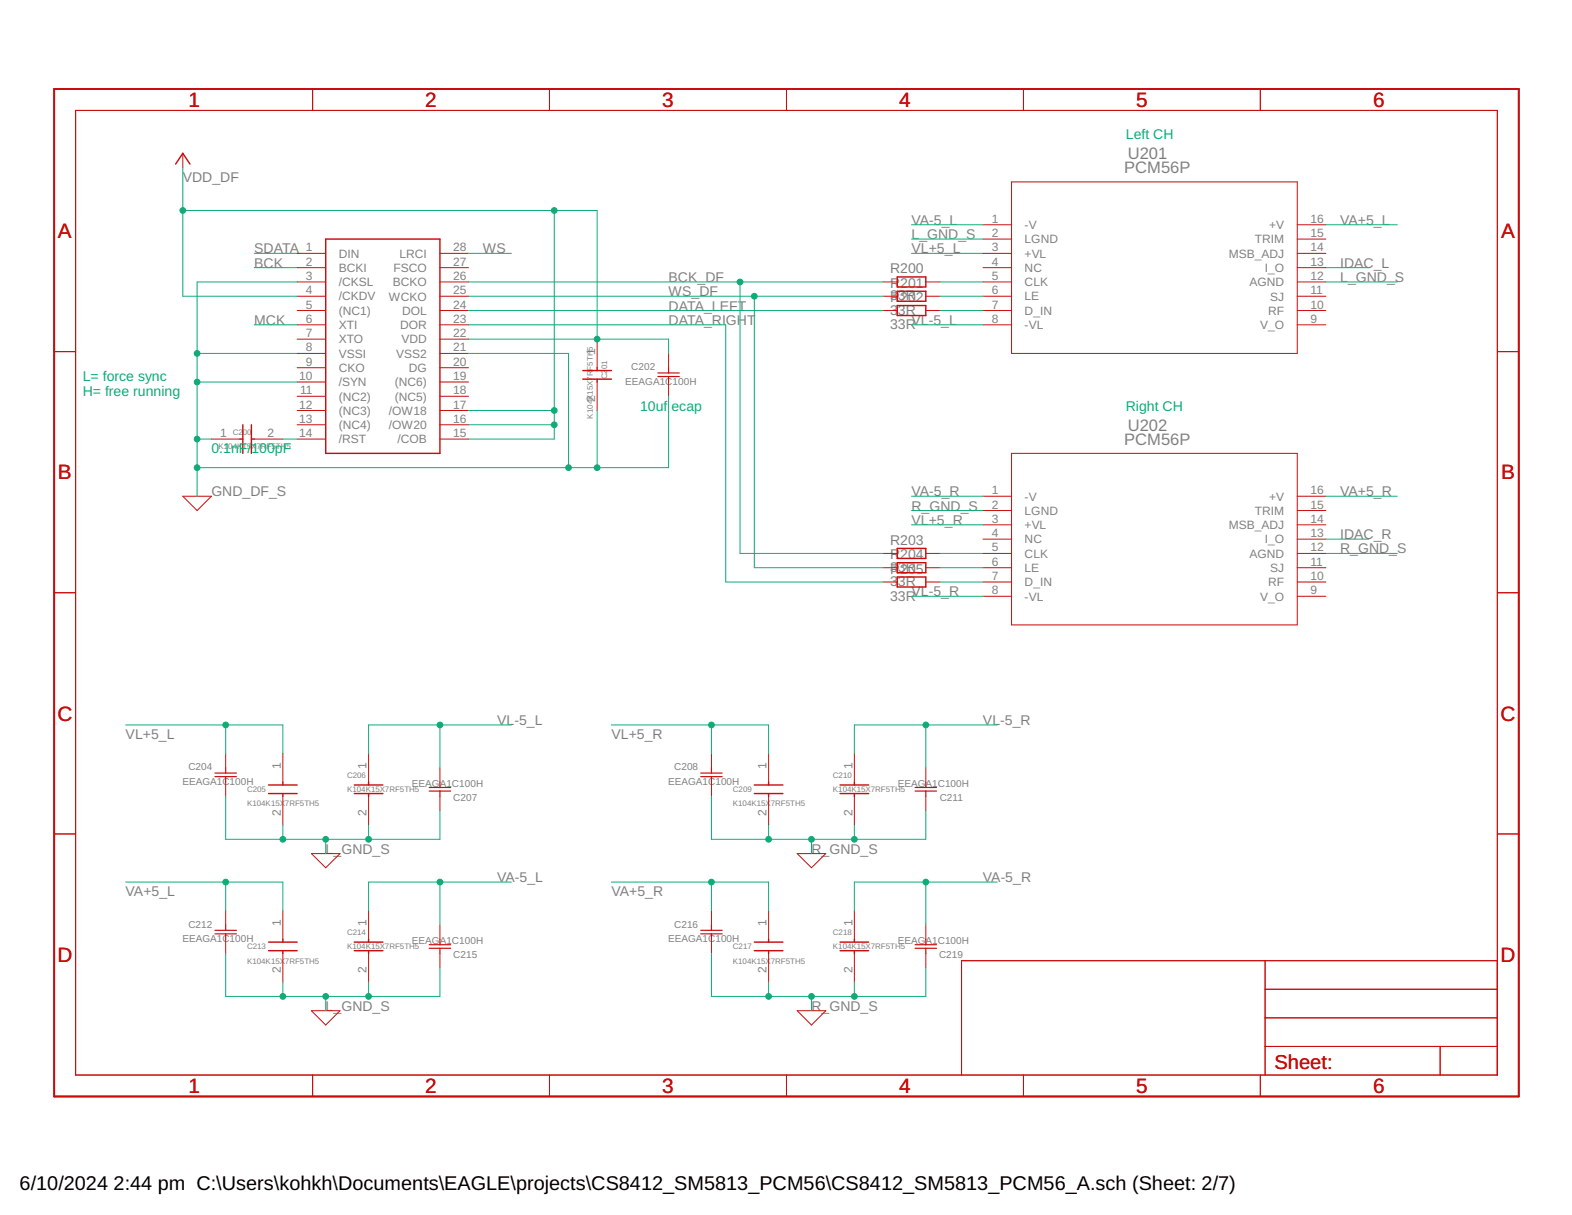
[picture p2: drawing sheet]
<svg xmlns="http://www.w3.org/2000/svg" width="279mm" height="216mm" viewBox="0 0 279 216" stroke-linecap="round" stroke-linejoin="round" font-family="sans-serif">
<g fill="none" stroke="#c90d0c" stroke-width=".18">
<path d="M13.4 19.6h252.7v171.4h-252.7zM55.6 15.8v3.8M97.7 15.8v3.8M139.8 15.8v3.8M181.9 15.8v3.8M224 15.8v3.8M32.5 27.2v2.6M174.7 39.9h5.1M179.8 32.3h50.8v30.5h-50.8zM230.6 39.9h5M52.8 45h5.1M52.8 47.6h5.1"/>
<path d="M52.8 50.1h5.1M52.8 52.6h5.1M52.8 55.2h5.1M52.8 57.7h5.1M78.2 45h5.1M78.2 47.6h5.1M78.2 50.1h5.1M78.2 52.6h5.1M78.2 55.2h5.1M78.2 57.7h5.1M156.9 50.1h2.6M156.9 52.6h2.6"/>
<path d="M156.9 55.2h2.6M164.5 50.1h2.6M164.5 52.6h2.6M164.5 55.2h2.6M174.7 45h5.1M174.7 47.6h5.1M174.7 50.1h5.1M174.7 52.6h5.1M174.7 55.2h5.1M174.7 57.7h5.1M174.7 42.5h5.1M230.6 45h5"/>
<path d="M230.6 47.6h5M230.6 50.1h5M230.6 52.6h5M230.6 55.2h5M230.6 57.7h5M230.6 42.5h5M9.6 62.5h3.8M37.6 78h5.1M45.2 78h5.1M52.8 60.3h5.1M52.8 62.8h5.1M52.8 65.3h5.1"/>
<path d="M52.8 67.9h5.1M52.8 70.4h5.1M52.8 72.9h5.1M52.8 75.5h5.1M52.8 78h5.1M78.2 60.3h5.1M78.2 62.8h5.1M78.2 65.3h5.1M78.2 67.9h5.1M78.2 70.4h5.1M78.2 72.9h5.1M78.2 75.5h5.1"/>
<path d="M78.2 78h5.1M106.1 60.3v5M106.1 67.9v5M118.8 62.8v2.5M118.8 67.9v2.5M266.1 62.5h3.8M32.5 88.2h5.1l-2.6 2.5zM156.9 98.3h2.6M164.5 98.3h2.6M174.7 88.2h5.1M174.7 98.3h5.1M174.7 90.7h5.1"/>
<path d="M174.7 93.3h5.1M174.7 95.8h5.1M179.8 80.6h50.8v30.4h-50.8zM230.6 88.2h5M230.6 98.3h5M230.6 90.7h5M230.6 93.3h5M230.6 95.8h5M9.6 105.3h3.8M156.9 100.9h2.6M156.9 103.4h2.6M164.5 100.9h2.6"/>
<path d="M164.5 103.4h2.6M174.7 100.9h5.1M174.7 103.4h5.1M174.7 106h5.1M230.6 100.9h5M230.6 103.4h5M230.6 106h5M266.1 105.3h3.8M40.1 133.9v2.5M40.1 139v2.5M50.3 133.9v5.1M65.5 133.9v5.1"/>
<path d="M78.2 136.4v2.6M126.4 133.9v2.5M126.4 139v2.5M136.6 133.9v5.1M151.8 133.9v5.1M164.5 136.4v2.6M9.6 148.2h3.8M50.3 141.5v5.1M55.4 151.7h5l-2.5 2.5zM65.5 141.5v5.1M78.2 141.5v2.6M136.6 141.5v5.1"/>
<path d="M141.7 151.7h5.1l-2.6 2.5zM151.8 141.5v5.1M164.5 141.5v2.6M266.1 148.2h3.8M40.1 161.8v2.6M40.1 166.9v2.5M50.3 161.8v5.1M50.3 169.4v5.1M55.4 179.6h5l-2.5 2.5zM65.5 161.8v5.1M65.5 169.4v5.1M78.2 164.4v2.5"/>
<path d="M78.2 169.4v2.6M126.4 161.8v2.6M126.4 166.9v2.5M136.6 161.8v5.1M136.6 169.4v5.1M141.7 179.6h5.1l-2.6 2.5zM151.8 161.8v5.1M151.8 169.4v5.1M164.5 164.4v2.5M164.5 169.4v2.6M224.9 170.7v20.3M224.9 175.8h41.2"/>
<path d="M266.1 170.7h-95.2v20.3M55.6 191v3.8M97.7 191v3.8M139.8 191v3.8M181.9 191v3.8M224 191v3.8M224.9 185.9h41.2M224.9 180.9h41.2M256 185.9v5.1"/>
</g>
<path d="M9.6 15.8h260.3v179h-260.3z" fill="none" stroke="#c90d0c" stroke-width=".32"/>
<g fill="none" stroke="#c90d0c" stroke-width=".25">
<path d="M31.2 29.1l1.3-1.9 1.3 1.9M57.9 42.5h20.3v38.1h-20.3zM159.5 49.2h5v1.8h-5zM159.5 51.8h5v1.7h-5zM159.5 54.3h5v1.8h-5zM42.7 78h.5M43.2 75.5v5.1M44.7 75.5v5.1M44.7 78h.5M103.6 65.8h5.1M103.6 67.4h5.1M106.1 65.3v.5"/>
<path d="M106.1 67.4v.5M159.5 97.5h5v1.7h-5zM159.5 100h5v1.8h-5zM159.5 102.5h5v1.8h-5zM47.7 139.5h5.1M50.3 139v.5M63 139.5h5.1M65.5 139v.5M134.1 139.5h5M136.6 139v.5M149.3 139.5h5.1M151.8 139v.5"/>
<path d="M47.7 141h5.1M50.3 141v.5M63 141h5.1M65.5 141v.5M134.1 141h5M136.6 141v.5M149.3 141h5.1M151.8 141v.5M47.7 167.4h5.1M47.7 168.9h5.1M50.3 166.9v.5M50.3 168.9v.5"/>
<path d="M63 167.4h5.1M63 168.9h5.1M65.5 166.9v.5M65.5 168.9v.5M134.1 167.4h5M134.1 168.9h5M136.6 166.9v.5M136.6 168.9v.5M149.3 167.4h5.1M149.3 168.9h5.1M151.8 166.9v.5M151.8 168.9v.5"/>
</g>
<g fill="none" stroke="#c90d0c" stroke-width=".21">
<path d="M116.9 66.3h3.8M116.9 66.9h3.8M118.8 65.3v1M118.8 66.9v1M38.2 137.4h3.8M38.2 138h3.8M40.1 136.4v1M40.1 138v1M76.3 139.9h3.8M78.2 139v.9M124.5 137.4h3.9M124.5 138h3.9"/>
<path d="M126.4 136.4v1M126.4 138v1M162.6 139.9h3.9M164.5 139v.9M76.3 140.6h3.8M78.2 140.6v.9M162.6 140.6h3.9M164.5 140.6v.9M38.2 165.3h3.8M38.2 165.9h3.8M40.1 164.4v.9M40.1 165.9v1"/>
<path d="M76.3 168.5h3.8M76.3 167.9h3.8M78.2 166.9v1M78.2 168.5v.9M124.5 165.3h3.9M124.5 165.9h3.9M126.4 164.4v.9M126.4 165.9v1M162.6 168.5h3.9M162.6 167.9h3.9M164.5 166.9v1M164.5 168.5v.9"/>
</g>
<g fill="none" stroke="#0dab76" stroke-width=".18">
<path d="M32.5 29.8v22.8h20.3M32.5 37.4h73.6v22.9M98.5 37.4v40.6h-15.2M162 39.9h12.7M235.6 39.9h12.7M45.2 45h7.6M45.2 47.6h7.6M45.2 57.7h7.6M52.8 50.1h-17.8v38.1M83.3 45h7.6M83.3 57.7h45.7v45.7h27.9M83.3 52.6h73.6"/>
<path d="M83.3 50.1h73.6M83.3 55.2h73.6M131.5 50.1v48.2h25.4M134.1 52.6v48.3h22.8M162 45h12.7M162 57.7h12.7M162 42.5h12.7M167.1 52.6h7.6M167.1 50.1h7.6M167.1 55.2h7.6M235.6 47.6h7.7M235.6 50.1h12.7"/>
<path d="M35 78h2.6M35 62.8h17.8M35 67.9h17.8M50.3 78h2.5M83.3 75.5h15.2M83.3 72.9h15.2M83.3 60.3h35.5v2.5M83.3 62.8h17.7v20.3M106.1 72.9v10.2M118.8 70.4v12.7h-83.8M162 93.3h12.7M162 88.2h12.7"/>
<path d="M162 90.7h12.7M167.1 98.3h7.6M235.6 98.3h12.7M235.6 95.8h7.7M235.6 88.2h12.7M162 106h12.7M167.1 103.4h7.6M167.1 100.9h7.6M22.3 128.8h28v5.1M40.1 128.8v5.1M78.2 128.8v7.6M90.9 128.8h-25.4v5.1"/>
<path d="M108.7 128.8h27.9v5.1M126.4 128.8v5.1M164.5 128.8v7.6M177.2 128.8h-25.4v5.1M22.3 156.7h28v5.1M40.1 141.5v7.6h38.1v-5M40.1 156.7v5.1M50.3 146.6v2.5M57.9 149.1v2.6M65.5 146.6v2.5M78.2 156.7v7.7M90.9 156.7h-25.4v5.1"/>
<path d="M108.7 156.7h27.9v5.1M126.4 141.5v7.6h38.1v-5M126.4 156.7v5.1M136.6 146.6v2.5M144.2 149.1v2.6M151.8 146.6v2.5M164.5 156.7v7.7M177.2 156.7h-25.4v5.1M40.1 169.4v7.7h38.1v-5.1M50.3 174.5v2.6M57.9 177.1v2.5M65.5 174.5v2.6"/>
<path d="M126.4 169.4v7.7h38.1v-5.1M136.6 174.5v2.6M144.2 177.1v2.5M151.8 174.5v2.6"/>
</g>
<g fill="#0dab76" stroke="#0dab76" stroke-width=".18">
<circle cx="98.5" cy="75.5" r=".51"/>
<circle cx="98.5" cy="72.9" r=".51"/>
<circle cx="32.5" cy="37.4" r=".51"/>
<circle cx="106.1" cy="60.3" r=".51"/>
<circle cx="98.5" cy="37.4" r=".51"/>
<circle cx="35" cy="62.8" r=".51"/>
<circle cx="35" cy="83.1" r=".51"/>
<circle cx="35" cy="78" r=".51"/>
<circle cx="35" cy="67.9" r=".51"/>
<circle cx="101" cy="83.1" r=".51"/>
<circle cx="106.1" cy="83.1" r=".51"/>
<circle cx="134.1" cy="52.6" r=".51"/>
<circle cx="131.5" cy="50.1" r=".51"/>
<circle cx="40.1" cy="128.8" r=".51"/>
<circle cx="78.2" cy="128.8" r=".51"/>
<circle cx="40.1" cy="156.7" r=".51"/>
<circle cx="78.2" cy="156.7" r=".51"/>
<circle cx="126.4" cy="128.8" r=".51"/>
<circle cx="164.5" cy="128.8" r=".51"/>
<circle cx="126.4" cy="156.7" r=".51"/>
<circle cx="164.5" cy="156.7" r=".51"/>
<circle cx="50.3" cy="149.1" r=".51"/>
<circle cx="65.5" cy="149.1" r=".51"/>
<circle cx="57.9" cy="149.1" r=".51"/>
<circle cx="50.3" cy="177.1" r=".51"/>
<circle cx="65.5" cy="177.1" r=".51"/>
<circle cx="57.9" cy="177.1" r=".51"/>
<circle cx="136.6" cy="149.1" r=".51"/>
<circle cx="151.8" cy="149.1" r=".51"/>
<circle cx="144.2" cy="149.1" r=".51"/>
<circle cx="136.6" cy="177.1" r=".51"/>
<circle cx="144.2" cy="177.1" r=".51"/>
<circle cx="151.8" cy="177.1" r=".51"/>
</g>
<g font-size="3.7" fill="#c90d0c">
<text x="33.5" y="19">1</text>
<text x="75.6" y="19">2</text>
<text x="117.7" y="19">3</text>
<text x="159.8" y="19">4</text>
<text x="201.9" y="19">5</text>
<text x="244.1" y="19">6</text>
<text x="10.3" y="42.3">A</text>
<text x="266.8" y="42.3">A</text>
<text x="10.3" y="85.2">B</text>
<text x="266.8" y="85.2">B</text>
<text x="10.2" y="128">C</text>
<text x="266.7" y="128">C</text>
<text x="10.2" y="170.9">D</text>
<text x="266.7" y="170.9">D</text>
<text x="33.5" y="194.2">1</text>
<text x="75.6" y="194.2">2</text>
<text x="117.7" y="194.2">3</text>
<text x="159.8" y="194.2">4</text>
<text x="201.9" y="194.2">5</text>
<text x="244.1" y="194.2">6</text>
</g>
<text font-size="3.6" fill="#c90d0c" x="226.5" y="189.9">Sheet:</text>
<g font-size="3.5">
<text x="3.5" y="211.4">6/10/2024</text>
<text x="20.2" y="211.4">2:44 pm C:\Users\kohkh\Documents\EAGLE\projects\CS8412_SM5813_PCM56\CS8412_SM5813_PCM56_A.sch (Sheet: 2/7)</text>
</g>
<g font-size="2.9" fill="#808080">
<text x="200.5" y="28.3">U201</text>
<text x="199.8" y="30.8">PCM56P</text>
<text x="200.5" y="76.5">U202</text>
<text x="199.8" y="79.1">PCM56P</text>
</g>
<g font-size="2.5" fill="#0dab76">
<text x="200.1" y="24.7">Left CH</text>
<text x="14.7" y="67.7">L= force sync</text>
<text x="14.7" y="70.4">H= free running</text>
<text x="113.8" y="73">10uf</text>
<text x="119.3" y="73">ecap</text>
<text x="200.1" y="73">Right CH</text>
<text x="37.6" y="80.6">0.1nF/100pF</text>
</g>
<g font-size="2.5" fill="#808080">
<text x="32.5" y="32.3">VDD_DF</text>
<text x="162" y="39.9">VA-5_L</text>
<text x="238.2" y="39.9">VA+5_L</text>
<text x="45.2" y="45">SDATA</text>
<text x="45.2" y="47.6">BCK</text>
<text x="85.8" y="45">WS</text>
<text x="162" y="45">VL+5_L</text>
<text x="162" y="42.5">L_GND_S</text>
<text x="238.2" y="47.6">IDAC_L</text>
<text x="118.8" y="52.6">WS_DF</text>
<text x="118.8" y="50.1">BCK_DF</text>
<text x="158.2" y="53.4">33R2</text>
<text x="158.2" y="48.6">R200</text>
<text x="158.2" y="51.1">R201</text>
<text x="158.2" y="53.7">R20</text>
<text x="238.2" y="50.1">L_GND_S</text>
<text x="45.2" y="57.7">MCK</text>
<text x="118.8" y="57.7">DATA_RIGHT</text>
<text x="118.8" y="55.2">DATA_LEFT</text>
<text x="158.2" y="55.9">33R</text>
<text x="158.2" y="58.5">33R</text>
<text x="162" y="57.7">VL-5_L</text>
<text x="37.6" y="88.2">GND_DF_S</text>
<text x="162" y="88.2">VA-5_R</text>
<text x="238.2" y="88.2">VA+5_R</text>
<text x="162" y="93.3">VL+5_R</text>
<text x="162" y="90.7">R_GND_S</text>
<text x="238.2" y="95.8">IDAC_R</text>
<text x="158.2" y="101.6">33R5</text>
<text x="158.2" y="96.8">R203</text>
<text x="158.2" y="99.4">R204</text>
<text x="158.2" y="101.9">R20</text>
<text x="238.2" y="98.3">R_GND_S</text>
<text x="158.2" y="104.2">33R</text>
<text x="158.2" y="106.7">33R</text>
<text x="162" y="106">VL-5_R</text>
<text x="22.3" y="131.4">VL+5_L</text>
<text x="88.4" y="128.8">VL-5_L</text>
<text x="108.7" y="131.4">VL+5_R</text>
<text x="174.7" y="128.8">VL-5_R</text>
<text x="57.9" y="151.7">L_GND_S</text>
<text x="144.2" y="151.7">R_GND_S</text>
<text x="22.3" y="159.3">VA+5_L</text>
<text x="88.4" y="156.7">VA-5_L</text>
<text x="108.7" y="159.3">VA+5_R</text>
<text x="174.7" y="156.7">VA-5_R</text>
<text x="57.9" y="179.6">L_GND_S</text>
<text x="144.2" y="179.6">R_GND_S</text>
</g>
<g font-size="2.1" fill="#808080">
<text x="176.3" y="39.6">1</text>
<text x="182.1" y="40.7">-V</text>
<text x="225.6" y="40.7">+V</text>
<text x="232.9" y="39.6">16</text>
<text x="54.4" y="44.7">1</text>
<text x="54.4" y="47.2">2</text>
<text x="60.2" y="45.8">DIN</text>
<text x="71" y="45.8">LRCI</text>
<text x="80.5" y="47.2">27</text>
<text x="80.5" y="44.7">28</text>
<text x="176.3" y="42.1">2</text>
<text x="176.3" y="44.7">3</text>
<text x="176.3" y="47.2">4</text>
<text x="182.1" y="43.2">LGND</text>
<text x="182.1" y="45.8">+VL</text>
<text x="218.4" y="45.8">MSB_ADJ</text>
<text x="223" y="43.2">TRIM</text>
<text x="232.9" y="47.2">13</text>
<text x="232.9" y="44.7">14</text>
<text x="232.9" y="42.1">15</text>
<text x="54.4" y="49.7">3</text>
<text x="54.4" y="52.3">4</text>
<text x="60.2" y="48.3">BCKI</text>
<text x="60.2" y="50.9">/CKSL</text>
<text x="60.2" y="53.4">/CKDV</text>
<text x="69.1" y="53.4">WCKO</text>
<text x="69.8" y="50.9">BCKO</text>
<text x="69.9" y="48.3">FSCO</text>
<text x="80.5" y="52.3">25</text>
<text x="80.5" y="49.7">26</text>
<text x="176.3" y="49.7">5</text>
<text x="176.3" y="52.3">6</text>
<text x="182.1" y="48.3">NC</text>
<text x="182.1" y="50.9">CLK</text>
<text x="182.1" y="53.4">LE</text>
<text x="222.1" y="50.9">AGND</text>
<text x="224.8" y="48.3">I_O</text>
<text x="225.7" y="53.4">SJ</text>
<text x="232.9" y="52.3">11</text>
<text x="232.9" y="49.7">12</text>
<text x="54.4" y="54.8">5</text>
<text x="54.4" y="57.4">6</text>
<text x="54.4" y="59.9">7</text>
<text x="60.2" y="55.9">(NC1)</text>
<text x="60.2" y="58.5">XTI</text>
<text x="71.1" y="58.5">DOR</text>
<text x="71.5" y="55.9">DOL</text>
<text x="80.5" y="59.9">22</text>
<text x="80.5" y="57.4">23</text>
<text x="80.5" y="54.8">24</text>
<text x="176.3" y="54.8">7</text>
<text x="176.3" y="57.4">8</text>
<text x="182.1" y="55.9">D_IN</text>
<text x="182.1" y="58.5">-VL</text>
<text x="224" y="58.5">V_O</text>
<text x="225.4" y="55.9">RF</text>
<text x="232.9" y="57.4">9</text>
<text x="232.9" y="54.8">10</text>
<text x="54.4" y="62.4">8</text>
<text x="54.4" y="65">9</text>
<text x="60.2" y="61">XTO</text>
<text x="60.2" y="63.6">VSSI</text>
<text x="70.4" y="63.6">VSS2</text>
<text x="71.4" y="61">VDD</text>
<text x="80.5" y="65">20</text>
<text x="80.5" y="62.4">21</text>
<text x="105.8" y="63" transform="rotate(-90 105.8 63)">1</text>
<text x="53.2" y="67.5">10</text>
<text x="53.3" y="70.1">11</text>
<text x="60.2" y="66.1">CKO</text>
<text x="60.2" y="68.6">/SYN</text>
<text x="60.2" y="71.2">(NC2)</text>
<text x="70.1" y="71.2">(NC5)</text>
<text x="70.1" y="68.6">(NC6)</text>
<text x="72.6" y="66.1">DG</text>
<text x="80.5" y="70.1">18</text>
<text x="80.5" y="67.5">19</text>
<text x="105.8" y="71.4" transform="rotate(-90 105.8 71.4)">2</text>
<text x="39.1" y="77.7">1</text>
<text x="47.5" y="77.7">2</text>
<text x="53.2" y="72.6">12</text>
<text x="53.2" y="75.1">13</text>
<text x="53.2" y="77.7">14</text>
<text x="60.2" y="73.7">(NC3)</text>
<text x="60.2" y="76.3">(NC4)</text>
<text x="69.1" y="76.3">/OW20</text>
<text x="69.1" y="73.7">/OW18</text>
<text x="80.5" y="77.7">15</text>
<text x="80.5" y="75.1">16</text>
<text x="80.5" y="72.6">17</text>
<text x="60.2" y="78.8">/RST</text>
<text x="70.6" y="78.8">/COB</text>
<text x="176.3" y="87.8">1</text>
<text x="182.1" y="88.9">-V</text>
<text x="225.6" y="88.9">+V</text>
<text x="232.9" y="87.8">16</text>
<text x="176.3" y="90.4">2</text>
<text x="176.3" y="92.9">3</text>
<text x="176.3" y="95.4">4</text>
<text x="182.1" y="91.5">LGND</text>
<text x="182.1" y="94">+VL</text>
<text x="218.4" y="94">MSB_ADJ</text>
<text x="223" y="91.5">TRIM</text>
<text x="232.9" y="95.4">13</text>
<text x="232.9" y="92.9">14</text>
<text x="232.9" y="90.4">15</text>
<text x="176.3" y="98">5</text>
<text x="176.3" y="100.5">6</text>
<text x="182.1" y="96.6">NC</text>
<text x="182.1" y="99.1">CLK</text>
<text x="182.1" y="101.6">LE</text>
<text x="222.1" y="99.1">AGND</text>
<text x="224.8" y="96.6">I_O</text>
<text x="225.7" y="101.6">SJ</text>
<text x="232.9" y="100.5">11</text>
<text x="232.9" y="98">12</text>
<text x="176.3" y="103.1">7</text>
<text x="176.3" y="105.6">8</text>
<text x="182.1" y="104.2">D_IN</text>
<text x="182.1" y="106.7">-VL</text>
<text x="224" y="106.7">V_O</text>
<text x="225.4" y="104.2">RF</text>
<text x="232.9" y="105.6">9</text>
<text x="232.9" y="103.1">10</text>
<text x="49.9" y="136.6" transform="rotate(-90 49.9 136.6)">1</text>
<text x="65.1" y="136.6" transform="rotate(-90 65.1 136.6)">1</text>
<text x="136.3" y="136.6" transform="rotate(-90 136.3 136.6)">1</text>
<text x="151.5" y="136.6" transform="rotate(-90 151.5 136.6)">1</text>
<text x="49.9" y="145" transform="rotate(-90 49.9 145)">2</text>
<text x="65.1" y="145" transform="rotate(-90 65.1 145)">2</text>
<text x="136.3" y="145" transform="rotate(-90 136.3 145)">2</text>
<text x="151.5" y="145" transform="rotate(-90 151.5 145)">2</text>
<text x="49.9" y="164.6" transform="rotate(-90 49.9 164.6)">1</text>
<text x="65.1" y="164.6" transform="rotate(-90 65.1 164.6)">1</text>
<text x="136.3" y="164.6" transform="rotate(-90 136.3 164.6)">1</text>
<text x="151.5" y="164.6" transform="rotate(-90 151.5 164.6)">1</text>
<text x="49.9" y="173" transform="rotate(-90 49.9 173)">2</text>
<text x="65.1" y="173" transform="rotate(-90 65.1 173)">2</text>
<text x="136.3" y="173" transform="rotate(-90 136.3 173)">2</text>
<text x="151.5" y="173" transform="rotate(-90 151.5 173)">2</text>
</g>
<g font-size="1.8" fill="#808080">
<text x="112.2" y="65.8">C202</text>
<text x="111.1" y="68.3">EEAGA1C100H</text>
<text x="33.5" y="136.9">C204</text>
<text x="119.8" y="136.9">C208</text>
<text x="32.4" y="139.4">EEAGA1C100H</text>
<text x="73.2" y="139.8">EEAGA1C100H</text>
<text x="80.6" y="142.3">C207</text>
<text x="118.8" y="139.4">EEAGA1C100H</text>
<text x="159.6" y="139.8">EEAGA1C100H</text>
<text x="167" y="142.3">C211</text>
<text x="32.4" y="167.4">EEAGA1C100H</text>
<text x="33.5" y="164.8">C212</text>
<text x="73.2" y="167.7">EEAGA1C100H</text>
<text x="118.8" y="167.4">EEAGA1C100H</text>
<text x="119.8" y="164.8">C216</text>
<text x="159.6" y="167.7">EEAGA1C100H</text>
<text x="80.6" y="170.3">C215</text>
<text x="166.9" y="170.3">C219</text>
</g>
<g font-size="1.4" fill="#808080">
<text x="105.4" y="65.8" transform="rotate(-90 105.4 65.8)">F5TH5</text>
<text x="107.9" y="65.6" transform="rotate(-90 107.9 65.6)">01</text>
<text x="107.9" y="67.4" transform="rotate(-90 107.9 67.4)">C2</text>
<text x="41.4" y="77.3">C2</text>
<text x="43.2" y="77.3">00</text>
<text x="105.4" y="74.4" transform="rotate(-90 105.4 74.4)">K104K15X7R</text>
<text x="38.8" y="79.8">K104K15X7RF5TH5</text>
<text x="43.9" y="143.3">K104K15X</text>
<text x="43.9" y="140.8">C205</text>
<text x="50.6" y="143.3">7RF5TH5</text>
<text x="61.7" y="140.8">K104K15X7RF5TH5</text>
<text x="61.7" y="138.2">C206</text>
<text x="130.3" y="143.3">K104K15X</text>
<text x="130.3" y="140.8">C209</text>
<text x="137" y="143.3">7RF5TH5</text>
<text x="148" y="140.8">K104K15X7RF5TH5</text>
<text x="148" y="138.2">C210</text>
<text x="61.7" y="166.1">C214</text>
<text x="148" y="166.1">C218</text>
<text x="43.9" y="171.2">K104K15X</text>
<text x="43.9" y="168.7">C213</text>
<text x="50.6" y="171.2">7RF5TH5</text>
<text x="61.7" y="168.7">K104K15X7RF5TH5</text>
<text x="130.3" y="171.2">K104K15X</text>
<text x="130.3" y="168.7">C217</text>
<text x="137" y="171.2">7RF5TH5</text>
<text x="148" y="168.7">K104K15X7RF5TH5</text>
</g>
</svg>
